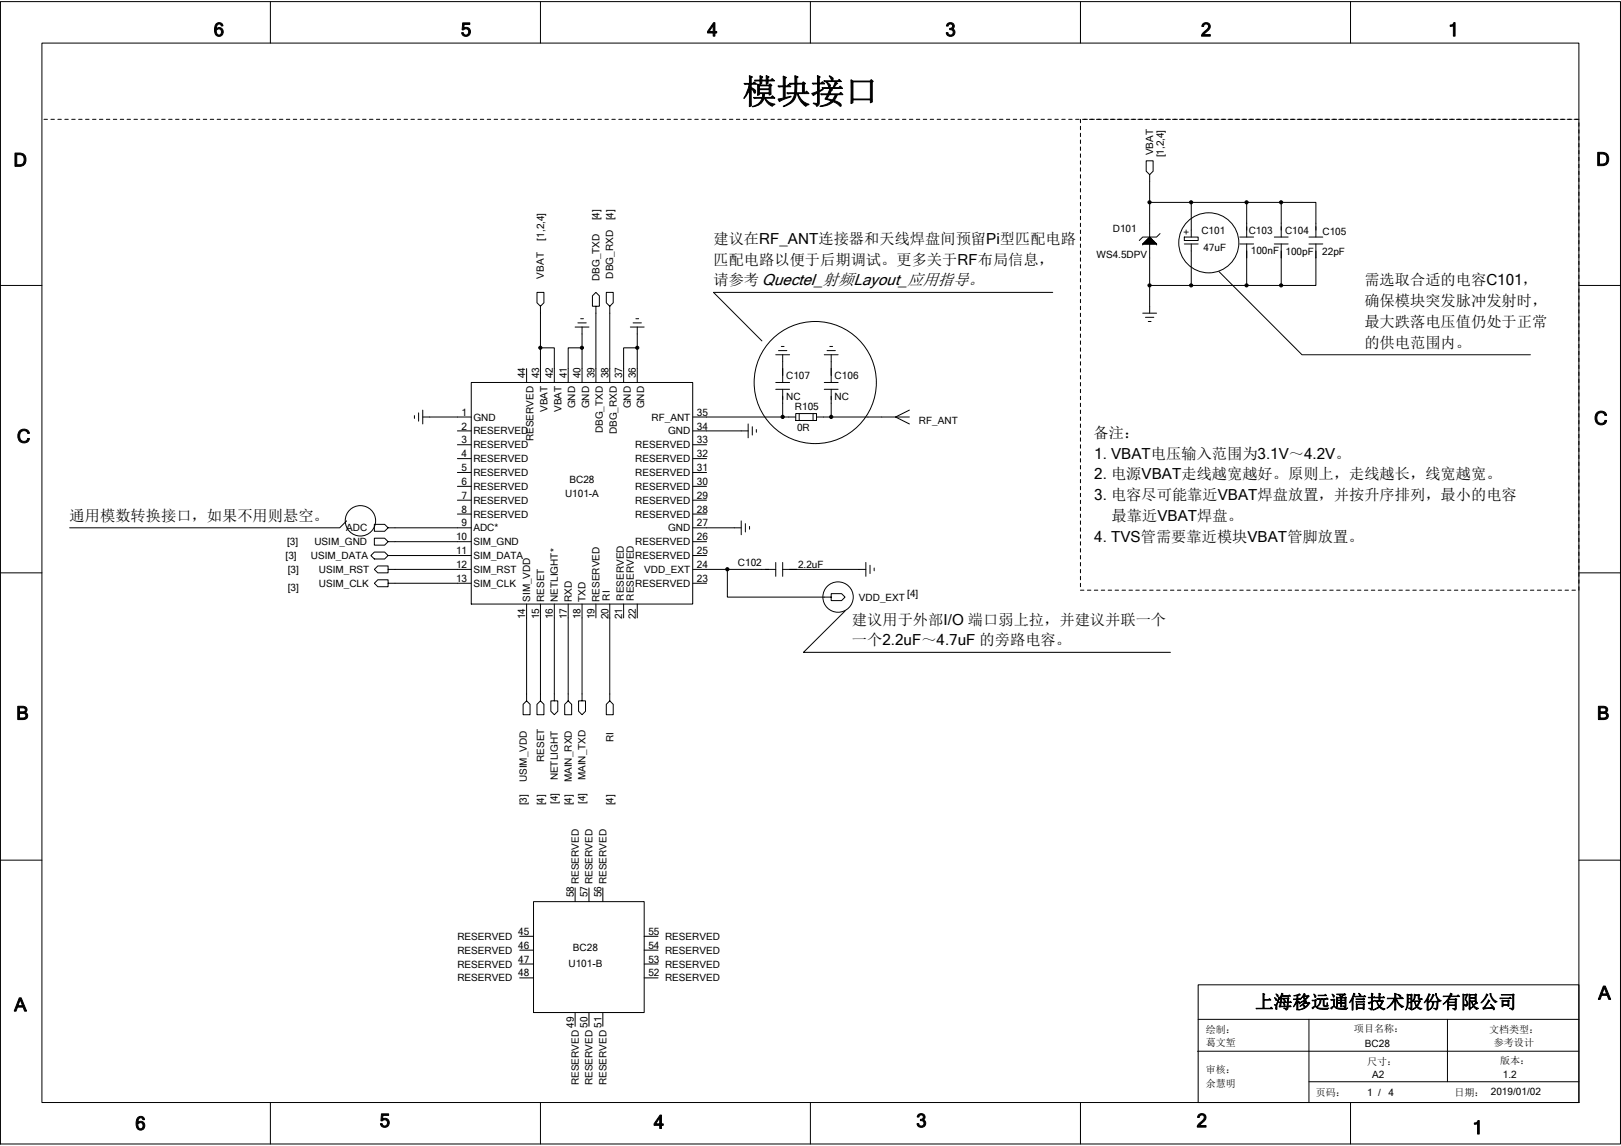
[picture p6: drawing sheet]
<svg xmlns="http://www.w3.org/2000/svg" width="297mm" height="210mm" viewBox="0 0 297 210" stroke-linecap="round" stroke-linejoin="round" font-family="sans-serif">
<g fill="none" stroke="#000" stroke-width=".18">
<path d="M.1 .3h296.8v209.3h-296.8zM7.7 7.9h281.6v194.1h-281.6zM49.5 .3v7.6M99 .3v7.6M148.5 .3v7.6M198 .3v7.6M247.5 .3v7.6M8.1 21.9h.6M9.3 21.9h.7M10.6 21.9h.6M11.9 21.9h.6M13.1 21.9h.7"/>
<path d="M14.4 21.9h.6M15.7 21.9h.6M17 21.9h.6M18.2 21.9h.7M19.5 21.9h.6M20.8 21.9h.6M22 21.9h.7M23.3 21.9h.6M24.6 21.9h.6M25.8 21.9h.7M27.1 21.9h.6M28.4 21.9h.6"/>
<path d="M29.6 21.9h.7M30.9 21.9h.6M32.2 21.9h.6M33.4 21.9h.7M34.7 21.9h.6M36 21.9h.6M37.3 21.9h.6M38.5 21.9h.7M39.8 21.9h.6M41.1 21.9h.6M42.3 21.9h.7M43.6 21.9h.6"/>
<path d="M44.9 21.9h.6M46.1 21.9h.7M47.4 21.9h.6M48.7 21.9h.6M49.9 21.9h.7M51.2 21.9h.6M52.5 21.9h.6M53.7 21.9h.7M55 21.9h.6M56.3 21.9h.6M57.5 21.9h.7M58.8 21.9h.7"/>
<path d="M60.1 21.9h.6M61.4 21.9h.6M62.6 21.9h.7M63.9 21.9h.6M65.2 21.9h.6M66.4 21.9h.7M67.7 21.9h.6M69 21.9h.6M70.2 21.9h.7M71.5 21.9h.6M72.8 21.9h.6M74 21.9h.7"/>
<path d="M75.3 21.9h.6M76.6 21.9h.6M77.8 21.9h.7M79.1 21.9h.7M80.4 21.9h.6M81.7 21.9h.6M82.9 21.9h.7M84.2 21.9h.6M85.5 21.9h.6M86.7 21.9h.7M88 21.9h.6M89.3 21.9h.6"/>
<path d="M90.5 21.9h.7M91.8 21.9h.6M93.1 21.9h.6M94.3 21.9h.7M95.6 21.9h.6M96.9 21.9h.6M98.1 21.9h.7M99.4 21.9h.7M100.7 21.9h.6M102 21.9h.6M103.2 21.9h.7M104.5 21.9h.6"/>
<path d="M105.8 21.9h.6M107 21.9h.7M108.3 21.9h.6M109.6 21.9h.6M110.8 21.9h.7M112.1 21.9h.7M113.4 21.9h.6M114.7 21.9h.6M115.9 21.9h.6M117.2 21.9h.6M118.4 21.9h.7M119.7 21.9h.6"/>
<path d="M121 21.9h.6M122.2 21.9h.7M123.5 21.9h.6M124.8 21.9h.6M126 21.9h.7M127.3 21.9h.6M128.6 21.9h.6M129.9 21.9h.6M131.1 21.9h.7M132.4 21.9h.6M133.7 21.9h.6M134.9 21.9h.7"/>
<path d="M136.2 21.9h.6M137.5 21.9h.6M138.7 21.9h.7M140 21.9h.6M141.3 21.9h.6M142.5 21.9h.7M143.8 21.9h.6M145.1 21.9h.6M146.3 21.9h.7M147.6 21.9h.6M148.9 21.9h.6M150.2 21.9h.6"/>
<path d="M151.4 21.9h.7M152.7 21.9h.6M154 21.9h.6M155.2 21.9h.7M156.5 21.9h.6M157.8 21.9h.6M159 21.9h.7M160.3 21.9h.6M161.6 21.9h.6M162.8 21.9h.7M164.1 21.9h.6M165.4 21.9h.6"/>
<path d="M166.6 21.9h.7M167.9 21.9h.6M169.2 21.9h.6M170.5 21.9h.6M171.7 21.9h.7M173 21.9h.6M174.3 21.9h.6M175.5 21.9h.7M176.8 21.9h.6M178.1 21.9h.6M179.3 21.9h.7M180.6 21.9h.6"/>
<path d="M181.9 21.9h.6M183.2 21.9h.6M184.4 21.9h.6M185.7 21.9h.6M186.9 21.9h.7M188.2 21.9h.6M189.5 21.9h.6M190.8 21.9h.6M192 21.9h.7M193.3 21.9h.6M194.6 21.9h.6M195.8 21.9h.7"/>
<path d="M197.1 21.9h.6M198 21.9v.6M198 23.1v.7M198 24.4v.6M198 25.7v.6M198 26.9v.7M198 28.2v.6M198 29.5v.6M198 30.7v.7M198 32v.6M198 33.3v.6M198 34.5v.7"/>
<path d="M198 35.8v.6M198 37.1v.6M198 38.4v.6M198 39.6v.7M198.4 21.9h.9M199.6 21.9h.9M200.9 21.9h.9M202.2 21.9h.9M203.5 21.9h.8M204.7 21.9h.9M206 21.9h.9M207.3 21.9h.8"/>
<path d="M208.5 21.9h.9M209.8 21.9h.9M210.7 37.1h17.7M210.7 32l-.7-.6v-1.9h1.3v1.9l-.6 .6v25.4M211 21.9h.9M212.3 21.9h.9M213.6 21.9h.9M214.9 21.9h.8M216.1 21.9h.9M217.4 21.9h.9M218.3 37.1v6.3M218.7 21.9h.9"/>
<path d="M219.9 21.9h.9M221.2 21.9h.9M222.5 21.9h.9M223.7 21.9h.9M225 21.9h.9M226.3 21.9h.9M227.6 21.9h.8M228.4 37.1v6.3M228.4 37.1h6.4v6.3M228.8 21.9h.9M230.1 21.9h.9M231.3 21.9h.9"/>
<path d="M232.6 21.9h.9M233.9 21.9h.9M234.8 37.1h6.3v6.3M235.2 21.9h.8M236.4 21.9h.9M237.7 21.9h.9M239 21.9h.9M240.2 21.9h.9M241.5 21.9h.9M242.8 21.9h.9M244 21.9h.9M245.3 21.9h.9"/>
<path d="M246.6 21.9h.9M247.9 21.9h.8M249.1 21.9h.9M250.4 21.9h.9M251.7 21.9h.9M252.9 21.9h.9M254.2 21.9h.9M255.5 21.9h.8M256.7 21.9h.9M258 21.9h.9M259.3 21.9h.9M260.5 21.9h.9"/>
<path d="M261.8 21.9h.9M263.1 21.9h.9M264.3 21.9h.9M265.6 21.9h.9M266.9 21.9h.9M268.2 21.9h.8M269.4 21.9h.9M270.7 21.9h.9M272 21.9h.9M273.2 21.9h.9M274.5 21.9h.9M275.8 21.9h.9"/>
<path d="M277 21.9h.9M278.3 21.9h.9M279.5 21.9h.9M280.8 21.9h.9M282.1 21.9h.9M283.4 21.9h.8M284.6 21.9h.9M285.9 21.9h.9M287.2 21.9h.9M288.4 21.9h.9M289.3 33.9v.6M289.3 35.2v.6"/>
<path d="M289.3 36.4v.7M289.3 37.7v.7M289.3 39v.6M289.3 22.5v.6M289.3 23.8v.6M289.3 25v.7M289.3 26.3v.6M289.3 27.6v.6M289.3 28.8v.7M289.3 30.1v.6M289.3 31.4v.6M289.3 32.6v.7"/>
<path d="M.1 52.3h7.6M99 56.1l.7-.6v-1.9h-1.3v1.9l.6 .6v7.6M105.4 59.9h2.5M105.9 59.2h1.5M106.4 58.4h.5M106.7 59.9v3.8M109.2 56.1h.6v-1.9l-.6-.6-.6 .6v1.9h.6v14M111.7 56.1l.7-.6v-1.9h-1.3v1.9l.6 .6v14M115.5 59.9h2.5M116 59.2h1.5M116.5 58.4h.5M116.8 59.9v3.8"/>
<path d="M192.9 53.6h-62.2l8.9 8.9M198 40.9v.6M198 42.2v.6M198 43.4v.7M198 44.7v.6M198 46v.6M198 47.2v.7M198 48.5v.6M198 49.8v.6M198 51v.7M198 52.3v.6M198 53.6v.6"/>
<path d="M198 54.8v.7M198 56.1v.6M198 57.4v.6M198 58.7v.6M198 59.9v.7M209.4 44.7h.1M209.4 44.7h2.5M209.4 44.7l1.3-1.3 1.2 1.3zM209.4 57.4h2.5M209.5 44.7v-.1h2.3v.1M209.7 44.7v-.3h2v.3M209.8 44.7v-.4h1.8v.4"/>
<path d="M209.9 44.7v-.5h1.5v.5M209.9 58.1h1.5M210 44.7v-.6h1.3v.6M210.2 44.7v-.8h1v.8M210.3 44.7v-.9h.7v.9M210.4 44.7v-1h.5v1M210.4 58.9h.5M210.5 44.7v-1.1h.3v1.1M210.7 52.3h7.6M210.7 43.4h.1M211.9 44.7h.1M212.6 42.8l-.7 .6h-2.5l-.6 .7"/>
<path d="M217 43.4h2.6v.7h-2.6zM217 44.7h2.6M218.3 44.7v7.6M223.4 49.8l15.2 15.2h41.8M227.2 43.4h2.5M227.2 44.7h2.5M228.4 44.7v7.6h-10.1M233.5 43.4h2.5M233.5 44.7h2.5M234.8 44.7v7.6M239.9 43.4h2.5M239.9 44.7h2.5"/>
<path d="M241.1 44.7v7.6h-12.7M289.3 40.3v.6M289.3 41.5v.7M289.3 42.8v.6M289.3 44.1v.6M289.3 45.3v.7M289.3 46.6v.6M289.3 47.9v.6M289.3 49.1v.7M289.3 50.4v.6M289.3 51.7v.6h7.6M289.3 52.9v.7"/>
<path d="M289.3 54.2v.6M289.3 55.5v.6M289.3 56.7v.7M289.3 58v.7M289.3 59.3v.6M75.9 76.2v.5M76.7 75.6v1.6M77.5 75.1v2.6M77.5 76.4h8.9M83.8 79h2.6M86.4 70.1h40.5v40.6h-40.5zM96.5 67.5v2.6"/>
<path d="M99 70.1v-6.4h2.6v6.4M104.1 70.1v-6.4h2.6v6.4M114.3 67.5v-3.8h2.5v6.4M114.3 67.5v2.6M126.9 76.4h16.5M137.1 79h-10.2M137.1 77.7v2.5M137.9 78.2v1.5M138.6 78.7v.5M142.2 71.3h2.5M142.2 70.1h2.5M142.2 65h2.5"/>
<path d="M142.7 64.2h1.5M143.2 63.5h.5M143.4 71.3v5.1h2.4M143.4 65v5.1M145.8 75.8h3.8v1.2h-3.8zM146.4 75.8v1.2M149 75.8v1.2M151 71.3h2.6M151 70.1h2.6M151 65h2.6M151.6 64.2h1.5M152.1 63.5h.5"/>
<path d="M152.3 71.3v5.1h-2.7M152.3 65v5.1M166.6 76.4h-14.3M166.6 75.1l-2.5 1.3 2.5 1.3M198 61.2v.6M198 62.5v.6M198 63.7v.7M198 65v.6M198 66.3v.6M198 67.5v.7M198 68.8v.6M198 70.1v.6"/>
<path d="M198 71.3v.7M198 72.6v.6M198 73.9v.6M198 75.1v.7M198 76.4v.6M198 77.7v.6M198 79v.6M289.3 60.6v.6M289.3 61.8v.7M289.3 63.1v.6M289.3 64.4v.6M289.3 65.6v.7"/>
<path d="M289.3 66.9v.6M289.3 68.2v.6M289.3 69.4v.7M289.3 70.7v.6M289.3 72v.6M289.3 73.2v.7M289.3 74.5v.6M289.3 75.8v.6M289.3 77v.7M289.3 78.3v.7M289.3 79.6v.6M63.5 95.4l-1.3 1.3h-49.4"/>
<path d="M71.1 96.7l-.6-.6h-1.9v1.2h1.9l.6-.6h15.3M71.1 99.3l-.6-.7h-1.9v1.3h1.9l.6-.6h15.3M83.8 81.5h2.6M83.8 84h2.6M83.8 86.6h2.6M83.8 89.1h2.6M83.8 91.7h2.6M83.8 94.2h2.6M126.9 81.5h2.6M126.9 84h2.6M126.9 86.6h2.6M126.9 89.1h2.6"/>
<path d="M126.9 91.7h2.6M126.9 94.2h2.6M126.9 99.3h2.6M135.8 96.7h-8.9M135.8 95.4v2.6M136.6 95.9v1.6M137.3 96.5v.5M198 80.2v.7M198 81.5v.6M198 82.8v.6M198 84v.7M198 85.3v.6"/>
<path d="M198 86.6v.6M198 87.8v.7M198 89.1v.6M198 90.4v.6M198 91.7v.6M198 92.9v.7M198 94.2v.6M198 95.4v.7M198 96.7v.6M198 98v.6M198 99.3v.6M289.3 80.9v.6"/>
<path d="M289.3 82.1v.7M289.3 83.4v.6M289.3 84.7v.6M289.3 85.9v.7M289.3 87.2v.6M289.3 88.5v.6M289.3 89.7v.7M289.3 91v.7M289.3 92.3v.6M289.3 93.6v.6M289.3 94.8v.6M289.3 96.1v.6"/>
<path d="M289.3 97.3v.7M289.3 98.6v.7M289.3 99.9v.6M.1 105h7.6M68 101.8l.6-.6h1.9l.6 .6-.6 .6h-1.9zM71.1 104.3v.7h-1.9l-.6-.7 .6-.6h1.9v.6h15.3M71.1 101.8h15.3M71.1 106.9v.6h-1.9l-.6-.6 .6-.7h1.9v.7h15.3M96.5 110.7v17.7l.6 .7v1.9h-1.2v-1.9l.6-.7M99 110.7v17.7l.7 .7v1.9h-1.3v-1.9l.6-.7M101.6 110.7v17.7h-.7v1.9l.7 .7 .6-.7v-1.9h-.6M104.1 110.7v17.7l.7 .7v1.9h-1.3v-1.9l.6-.7"/>
<path d="M106.7 110.7v17.7h-.7v1.9l.7 .7 .6-.7v-1.9h-.6M109.2 110.7v2.5M111.7 110.7v17.7l.7 .7v1.9h-1.3v-1.9l.6-.7M114.3 110.7v2.5M116.8 110.7v2.5M126.9 101.8h2.6M126.9 106.9h2.6M133.3 104.3v5.1h19v-.6h1.9l.7 .6-.7 .6h-1.9v-.6M142.2 104.3h-15.3M142.2 103.1v2.5M143.4 104.3h15.3M143.4 103.1v2.5"/>
<path d="M154.9 112l-7.7 7.5h67.3M158.7 103.1v2.5M159.4 103.6v1.5M160.2 104.1v.5M187.8 114.5h.1M198 100.5v.7M198 101.8v.6M198 103.1v.6M198 104.3v.7M198 105.6v.6M198 106.9v.6M198 108.1h.6"/>
<path d="M199.3 108.1h.6M200.5 108.1h.7M201.8 108.1h.6M203.1 108.1h.6M204.3 108.1h.7M205.6 108.1h.6M206.9 108.1h.6M208.1 108.1h.7M209.4 108.1h.6M210.7 108.1h.6M211.9 108.1h.7M213.2 108.1h.6"/>
<path d="M214.5 108.1h.6M215.7 108.1h.7M217 108.1h.7M218.3 108.1h.6M219.6 108.1h.6M220.8 108.1h.7M222.1 108.1h.6M223.4 108.1h.6M224.6 108.1h.7M225.9 108.1h.6M227.2 108.1h.6M228.4 108.1h.7"/>
<path d="M229.7 108.1h.7M231 108.1h.6M232.2 108.1h.7M233.5 108.1h.6M234.8 108.1h.6M236 108.1h.7M237.3 108.1h.7M238.6 108.1h.6M239.9 108.1h.6M241.1 108.1h.7M242.4 108.1h.6M243.7 108.1h.6"/>
<path d="M244.9 108.1h.7M246.2 108.1h.6M247.5 108.1h.6M248.7 108.1h.7M250 108.1h.7M251.3 108.1h.6M252.6 108.1h.6M253.8 108.1h.6M255.1 108.1h.6M256.3 108.1h.7M257.6 108.1h.7M258.9 108.1h.6"/>
<path d="M260.2 108.1h.6M261.4 108.1h.7M262.7 108.1h.6M264 108.1h.6M265.2 108.1h.7M266.5 108.1h.6M267.8 108.1h.6M269 108.1h.7M270.3 108.1h.7M271.6 108.1h.6M272.9 108.1h.6M274.1 108.1h.7"/>
<path d="M275.4 108.1h.6M276.7 108.1h.6M277.9 108.1h.6M279.2 108.1h.6M280.4 108.1h.7M281.7 108.1h.6M283 108.1h.6M284.2 108.1h.7M285.5 108.1h.6M286.8 108.1h.6M288.1 108.1h.6M289.3 101.2v.6"/>
<path d="M289.3 102.4v.7M289.3 103.7v.6M289.3 106.2v.7M289.3 107.5v.6M296.9 105h-7.6v.6M.1 157.6h7.6M63.5 141.1h.1M289.3 157.6h7.6M95.2 171.6h2.6M95.2 174.1h2.6M95.2 176.6h2.6M95.2 179.2h2.6"/>
<path d="M97.8 165.2h20.2v20.3h-20.2zM105.4 162.7v2.5M107.9 162.7v2.5M110.5 162.7v2.5M118 171.6h2.6M118 174.1h2.6M118 176.6h2.6M118 179.2h2.6M105.4 185.5v2.5M107.9 185.5v2.5M110.5 185.5v2.5M219.4 192.6h69.9"/>
<path d="M219.6 186.8h69.7M219.6 180.4h69.7v21.6h-69.7zM239.9 198.2h49.4M239.9 186.8v15.2M265.2 186.8v11.4M49.5 202v7.6M99 202v7.6M148.5 202v7.6M198 202v7.6M247.5 202v7.6"/>
<circle cx="221.5" cy="44.5" r="5.5"/>
<circle cx="149.4" cy="70.1" r="11.2"/>
<circle cx="66" cy="95.4" r="2.79"/>
<circle cx="153.6" cy="109.4" r="2.79"/>
</g>
<g fill="#000" stroke="#000" stroke-width=".18">
<circle cx="210.7" cy="37.1" r=".29"/>
<circle cx="218.3" cy="37.1" r=".29"/>
<circle cx="228.4" cy="37.1" r=".29"/>
<circle cx="234.8" cy="37.1" r=".29"/>
<circle cx="210.7" cy="52.3" r=".29"/>
<circle cx="218.3" cy="52.3" r=".29"/>
<circle cx="228.4" cy="52.3" r=".29"/>
<circle cx="234.8" cy="52.3" r=".29"/>
<circle cx="99" cy="63.7" r=".29"/>
<circle cx="106.6" cy="63.7" r=".29"/>
<circle cx="116.8" cy="63.7" r=".29"/>
<circle cx="143.4" cy="76.4" r=".3"/>
<circle cx="152.3" cy="76.4" r=".3"/>
<circle cx="133.3" cy="104.3" r=".3"/>
</g>
<text font-size="6.2" x="136.1" y="18.9">模块接口</text>
<g font-size="3.4">
<text x="39.2" y="6.6">6</text>
<text x="84.5" y="6.6">5</text>
<text x="129.6" y="6.6">4</text>
<text x="173.2" y="6.6">3</text>
<text x="220.1" y="6.6">2</text>
<text x="265.4" y="6.6">1</text>
<text x="2.5" y="30.5">D</text>
<text x="292.5" y="30.4">D</text>
<text x="292.1" y="77.8">C</text>
<text x="3.1" y="81.1">C</text>
<text x="3" y="131.8">B</text>
<text x="292.6" y="131.8">B</text>
<text x="2.6" y="185.3">A</text>
<text x="230" y="184.8">上海移远通信技术股份有限公司</text>
<text x="292.9" y="183.1">A</text>
<text x="24.8" y="207">6</text>
<text x="69.6" y="206.5">5</text>
<text x="119.8" y="206.8">4</text>
<text x="167.9" y="206.5">3</text>
<text x="219.3" y="206.5">2</text>
<text x="269.8" y="207.8">1</text>
</g>
<g font-size="2.8">
<text x="130.7" y="44.7">建议在RF_ANT连接器和天线焊盘间预留Pi型匹配电路</text>
<text x="130.7" y="48.5">匹配电路以便于后期调试。更多关于RF布局信息，</text>
<text x="130.7" y="52.3">请参考Quectel_射频Layout_应用指导。</text>
<text x="250" y="52.3">需选取合适的电容C101，</text>
<text x="250" y="56.1">确保模块突发脉冲发射时，</text>
<text x="250" y="59.9">最大跌落电压值仍处于正常</text>
<text x="250" y="63.7">的供电范围内。</text>
<text x="200.4" y="80.2">备注：</text>
<text x="200.5" y="87.8">2. 电源VBAT走线越宽越好。原则上，走线越长，线宽越宽。</text>
<text x="200.5" y="84">1. VBAT电压输入范围为3.1V～4.2V。</text>
<text x="12.8" y="95.4">通用模数转换接口，如果不用则悬空。</text>
<text x="200.5" y="91.7">3. 电容尽可能靠近VBAT焊盘放置，并按升序排列，最小的电容</text>
<text x="203.7" y="95.4">最靠近VBAT焊盘。</text>
<text x="200.5" y="99.3">4. TVS管需要靠近模块VBAT管脚放置。</text>
<text x="156.1" y="118.3">一个2.2uF～4.7uF 的旁路电容。</text>
<text x="156.1" y="114.5">建议用于外部I/O 端口弱上拉，并建议并联一个</text>
</g>
<g font-size="1.8">
<text x="211.3" y="28.4" transform="rotate(-90 211.3 28.4)">VBAT</text>
<text x="213.3" y="28.9" transform="rotate(-90 213.3 28.9)">[1,2,4]</text>
<text x="109.8" y="40.4" transform="rotate(-90 109.8 40.4)">[4]</text>
<text x="112.4" y="40.4" transform="rotate(-90 112.4 40.4)">[4]</text>
<text x="99.7" y="44.1" transform="rotate(-90 99.7 44.1)">[1,2,4]</text>
<text x="201" y="47.3">WS4.5DPV</text>
<text x="203.9" y="42.5">D101</text>
<text x="218" y="43.1" transform="rotate(-90 218 43.1)">+</text>
<text x="220.2" y="42.8">C101</text>
<text x="220.5" y="46">47uF</text>
<text x="228.8" y="42.9">C103</text>
<text x="229.2" y="46.5">100nF</text>
<text x="235.5" y="42.9">C104</text>
<text x="235.6" y="46.7">100pF</text>
<text x="242.3" y="46.7">22pF</text>
<text x="242.3" y="43.1">C105</text>
<text x="99.7" y="51" transform="rotate(-90 99.7 51)">VBAT</text>
<text x="109.8" y="51.5" transform="rotate(-90 109.8 51.5)">DBG_TXD</text>
<text x="112.4" y="51" transform="rotate(-90 112.4 51)">DBG_RXD</text>
<text x="96.2" y="69.3" transform="rotate(-90 96.2 69.3)">44</text>
<text x="98.8" y="69.3" transform="rotate(-90 98.8 69.3)">43</text>
<text x="101.3" y="69.3" transform="rotate(-90 101.3 69.3)">42</text>
<text x="103.9" y="69.3" transform="rotate(-90 103.9 69.3)">41</text>
<text x="106.4" y="69.3" transform="rotate(-90 106.4 69.3)">40</text>
<text x="108.9" y="69.3" transform="rotate(-90 108.9 69.3)">39</text>
<text x="111.5" y="69.3" transform="rotate(-90 111.5 69.3)">38</text>
<text x="114" y="69.3" transform="rotate(-90 114 69.3)">37</text>
<text x="116.5" y="69.3" transform="rotate(-90 116.5 69.3)">36</text>
<text x="144.1" y="69.5">C107</text>
<text x="152.9" y="69.5">C106</text>
<text x="84.6" y="76.2">1</text>
<text x="86.7" y="77.1">GND</text>
<text x="100.3" y="75.5" transform="rotate(-90 100.3 75.5)">VBAT</text>
<text x="102.9" y="75.5" transform="rotate(-90 102.9 75.5)">VBAT</text>
<text x="105.4" y="74.8" transform="rotate(-90 105.4 74.8)">GND</text>
<text x="107.9" y="74.8" transform="rotate(-90 107.9 74.8)">GND</text>
<text x="115.6" y="74.8" transform="rotate(-90 115.6 74.8)">GND</text>
<text x="118.1" y="74.8" transform="rotate(-90 118.1 74.8)">GND</text>
<text x="119.4" y="77.1">RF_ANT</text>
<text x="127.7" y="76.2">35</text>
<text x="144.1" y="73.2">NC</text>
<text x="145.7" y="75.2">R105</text>
<text x="152.9" y="73.2">NC</text>
<text x="168.4" y="77.7">RF_ANT</text>
<text x="84.6" y="78.7">2</text>
<text x="84.6" y="81.2">3</text>
<text x="84.6" y="83.8">4</text>
<text x="86.7" y="79.6">RESERVED</text>
<text x="86.7" y="82.1">RESERVED</text>
<text x="97.8" y="80.9" transform="rotate(-90 97.8 80.9)">RESERVED</text>
<text x="110.5" y="79.4" transform="rotate(-90 110.5 79.4)">DBG_TXD</text>
<text x="113" y="79.6" transform="rotate(-90 113 79.6)">DBG_RXD</text>
<text x="116.4" y="82.1">RESERVED</text>
<text x="122.4" y="79.6">GND</text>
<text x="127.7" y="83.8">32</text>
<text x="127.7" y="81.2">33</text>
<text x="127.7" y="78.7">34</text>
<text x="146" y="79">0R</text>
<text x="84.6" y="86.3">5</text>
<text x="84.6" y="88.9">6</text>
<text x="86.7" y="84.7">RESERVED</text>
<text x="86.7" y="87.2">RESERVED</text>
<text x="86.7" y="89.8">RESERVED</text>
<text x="104.3" y="88.5">BC28</text>
<text x="116.4" y="89.8">RESERVED</text>
<text x="116.4" y="87.2">RESERVED</text>
<text x="116.4" y="84.7">RESERVED</text>
<text x="127.7" y="88.9">30</text>
<text x="127.7" y="86.3">31</text>
<text x="84.6" y="91.4">7</text>
<text x="84.6" y="93.9">8</text>
<text x="86.7" y="92.3">RESERVED</text>
<text x="86.7" y="94.8">RESERVED</text>
<text x="103.5" y="91">U101-A</text>
<text x="116.4" y="94.8">RESERVED</text>
<text x="116.4" y="92.3">RESERVED</text>
<text x="127.7" y="93.9">28</text>
<text x="127.7" y="91.4">29</text>
<text x="52.6" y="99.9">[3]</text>
<text x="57.6" y="99.9">USIM_GND</text>
<text x="63.4" y="97.3">ADC</text>
<text x="83.6" y="99">10</text>
<text x="83.6" y="101.5">11</text>
<text x="84.6" y="96.5">9</text>
<text x="86.7" y="97.4">ADC*</text>
<text x="86.7" y="99.9">SIM_GND</text>
<text x="116.4" y="99.9">RESERVED</text>
<text x="122.4" y="97.4">GND</text>
<text x="127.7" y="101.5">25</text>
<text x="127.7" y="99">26</text>
<text x="127.7" y="96.5">27</text>
<text x="52.3" y="102.5">[3]</text>
<text x="52.7" y="105">[3]</text>
<text x="57" y="102.4">USIM_DATA</text>
<text x="58.4" y="107.5">USIM_CLK</text>
<text x="58.4" y="105">USIM_RST</text>
<text x="83.6" y="104.1">12</text>
<text x="83.6" y="106.6">13</text>
<text x="86.7" y="102.4">SIM_DATA</text>
<text x="86.7" y="105">SIM_RST</text>
<text x="86.7" y="107.5">SIM_CLK</text>
<text x="116.4" y="107.5">RESERVED</text>
<text x="116.4" y="102.4">RESERVED</text>
<text x="118.1" y="105">VDD_EXT</text>
<text x="127.7" y="106.6">23</text>
<text x="127.7" y="104.1">24</text>
<text x="135.2" y="103.6">C102</text>
<text x="146.2" y="104.1">2.2uF</text>
<text x="52.7" y="108.2">[3]</text>
<text x="96.2" y="113.5" transform="rotate(-90 96.2 113.5)">14</text>
<text x="97.2" y="110.3" transform="rotate(-90 97.2 110.3)">SIM_VDD</text>
<text x="98.8" y="113.5" transform="rotate(-90 98.8 113.5)">15</text>
<text x="99.7" y="110.3" transform="rotate(-90 99.7 110.3)">RESET</text>
<text x="101.3" y="113.5" transform="rotate(-90 101.3 113.5)">16</text>
<text x="102.2" y="110.3" transform="rotate(-90 102.2 110.3)">NETLIGHT*</text>
<text x="103.9" y="113.5" transform="rotate(-90 103.9 113.5)">17</text>
<text x="104.8" y="110.3" transform="rotate(-90 104.8 110.3)">RXD</text>
<text x="106.4" y="113.5" transform="rotate(-90 106.4 113.5)">18</text>
<text x="107.3" y="110.3" transform="rotate(-90 107.3 110.3)">TXD</text>
<text x="108.9" y="113.5" transform="rotate(-90 108.9 113.5)">19</text>
<text x="109.9" y="110.3" transform="rotate(-90 109.9 110.3)">RESERVED</text>
<text x="111.5" y="113.5" transform="rotate(-90 111.5 113.5)">20</text>
<text x="111.8" y="110" transform="rotate(-90 111.8 110)">RI</text>
<text x="114" y="113.5" transform="rotate(-90 114 113.5)">21</text>
<text x="114.3" y="110" transform="rotate(-90 114.3 110)">RESERVED</text>
<text x="116.2" y="110" transform="rotate(-90 116.2 110)">RESERVED</text>
<text x="116.5" y="113.5" transform="rotate(-90 116.5 113.5)">22</text>
<text x="157.4" y="110">VDD_EXT</text>
<text x="166.3" y="109.5">[4]</text>
<text x="112.4" y="136" transform="rotate(-90 112.4 136)">RI</text>
<text x="96.6" y="143.3" transform="rotate(-90 96.6 143.3)">USIM_VDD</text>
<text x="99.7" y="139.6" transform="rotate(-90 99.7 139.6)">RESET</text>
<text x="102.2" y="143" transform="rotate(-90 102.2 143)">NETLIGHT</text>
<text x="104.8" y="143.3" transform="rotate(-90 104.8 143.3)">MAIN_RXD</text>
<text x="107.3" y="143" transform="rotate(-90 107.3 143)">MAIN_TXD</text>
<text x="96.6" y="147.6" transform="rotate(-90 96.6 147.6)">[3]</text>
<text x="99.7" y="147.6" transform="rotate(-90 99.7 147.6)">[4]</text>
<text x="102.2" y="147.3" transform="rotate(-90 102.2 147.3)">[4]</text>
<text x="104.8" y="147.6" transform="rotate(-90 104.8 147.6)">[4]</text>
<text x="107.3" y="147.3" transform="rotate(-90 107.3 147.3)">[4]</text>
<text x="112.4" y="147.6" transform="rotate(-90 112.4 147.6)">[4]</text>
<text x="105.1" y="164.4" transform="rotate(-90 105.1 164.4)">58</text>
<text x="106" y="162" transform="rotate(-90 106 162)">RESERVED</text>
<text x="107.7" y="164.4" transform="rotate(-90 107.7 164.4)">57</text>
<text x="108.6" y="162" transform="rotate(-90 108.6 162)">RESERVED</text>
<text x="110.2" y="164.4" transform="rotate(-90 110.2 164.4)">56</text>
<text x="111.1" y="162" transform="rotate(-90 111.1 162)">RESERVED</text>
<text x="83.8" y="172.2">RESERVED</text>
<text x="95" y="171.3">45</text>
<text x="95" y="173.8">46</text>
<text x="118.8" y="173.8">54</text>
<text x="118.8" y="171.3">55</text>
<text x="121.9" y="172.2">RESERVED</text>
<text x="83.8" y="174.8">RESERVED</text>
<text x="83.8" y="177.3">RESERVED</text>
<text x="83.8" y="179.8">RESERVED</text>
<text x="95" y="176.4">47</text>
<text x="95" y="178.9">48</text>
<text x="104.2" y="177.3">U101-B</text>
<text x="105" y="174.2">BC28</text>
<text x="118.8" y="178.9">52</text>
<text x="118.8" y="176.4">53</text>
<text x="121.9" y="179.8">RESERVED</text>
<text x="121.9" y="177.3">RESERVED</text>
<text x="121.9" y="174.8">RESERVED</text>
<text x="105.1" y="188.3" transform="rotate(-90 105.1 188.3)">49</text>
<text x="107.7" y="188.3" transform="rotate(-90 107.7 188.3)">50</text>
<text x="110.2" y="188.3" transform="rotate(-90 110.2 188.3)">51</text>
<text x="220.9" y="189.3">绘制：</text>
<text x="221" y="191.7">葛文堑</text>
<text x="248.1" y="189.1">项目名称：</text>
<text x="250.1" y="191.9">BC28</text>
<text x="272.9" y="189.3">文档类型：</text>
<text x="273.7" y="191.7">参考设计</text>
<text x="220.9" y="196.6">审核：</text>
<text x="250.5" y="195.2">尺寸：</text>
<text x="251.4" y="197.6">A2</text>
<text x="274.9" y="194.9">版本：</text>
<text x="275.4" y="197.6">1.2</text>
<text x="106" y="198.8" transform="rotate(-90 106 198.8)">RESERVED</text>
<text x="108.6" y="198.8" transform="rotate(-90 108.6 198.8)">RESERVED</text>
<text x="111.1" y="198.8" transform="rotate(-90 111.1 198.8)">RESERVED</text>
<text x="221" y="199.2">余慧明</text>
<text x="241.1" y="200.7">页码：</text>
<text x="250.5" y="200.7">1 /</text>
<text x="254.4" y="200.7">4</text>
<text x="266.5" y="200.7">日期： 2019/01/02</text>
</g>
</svg>
